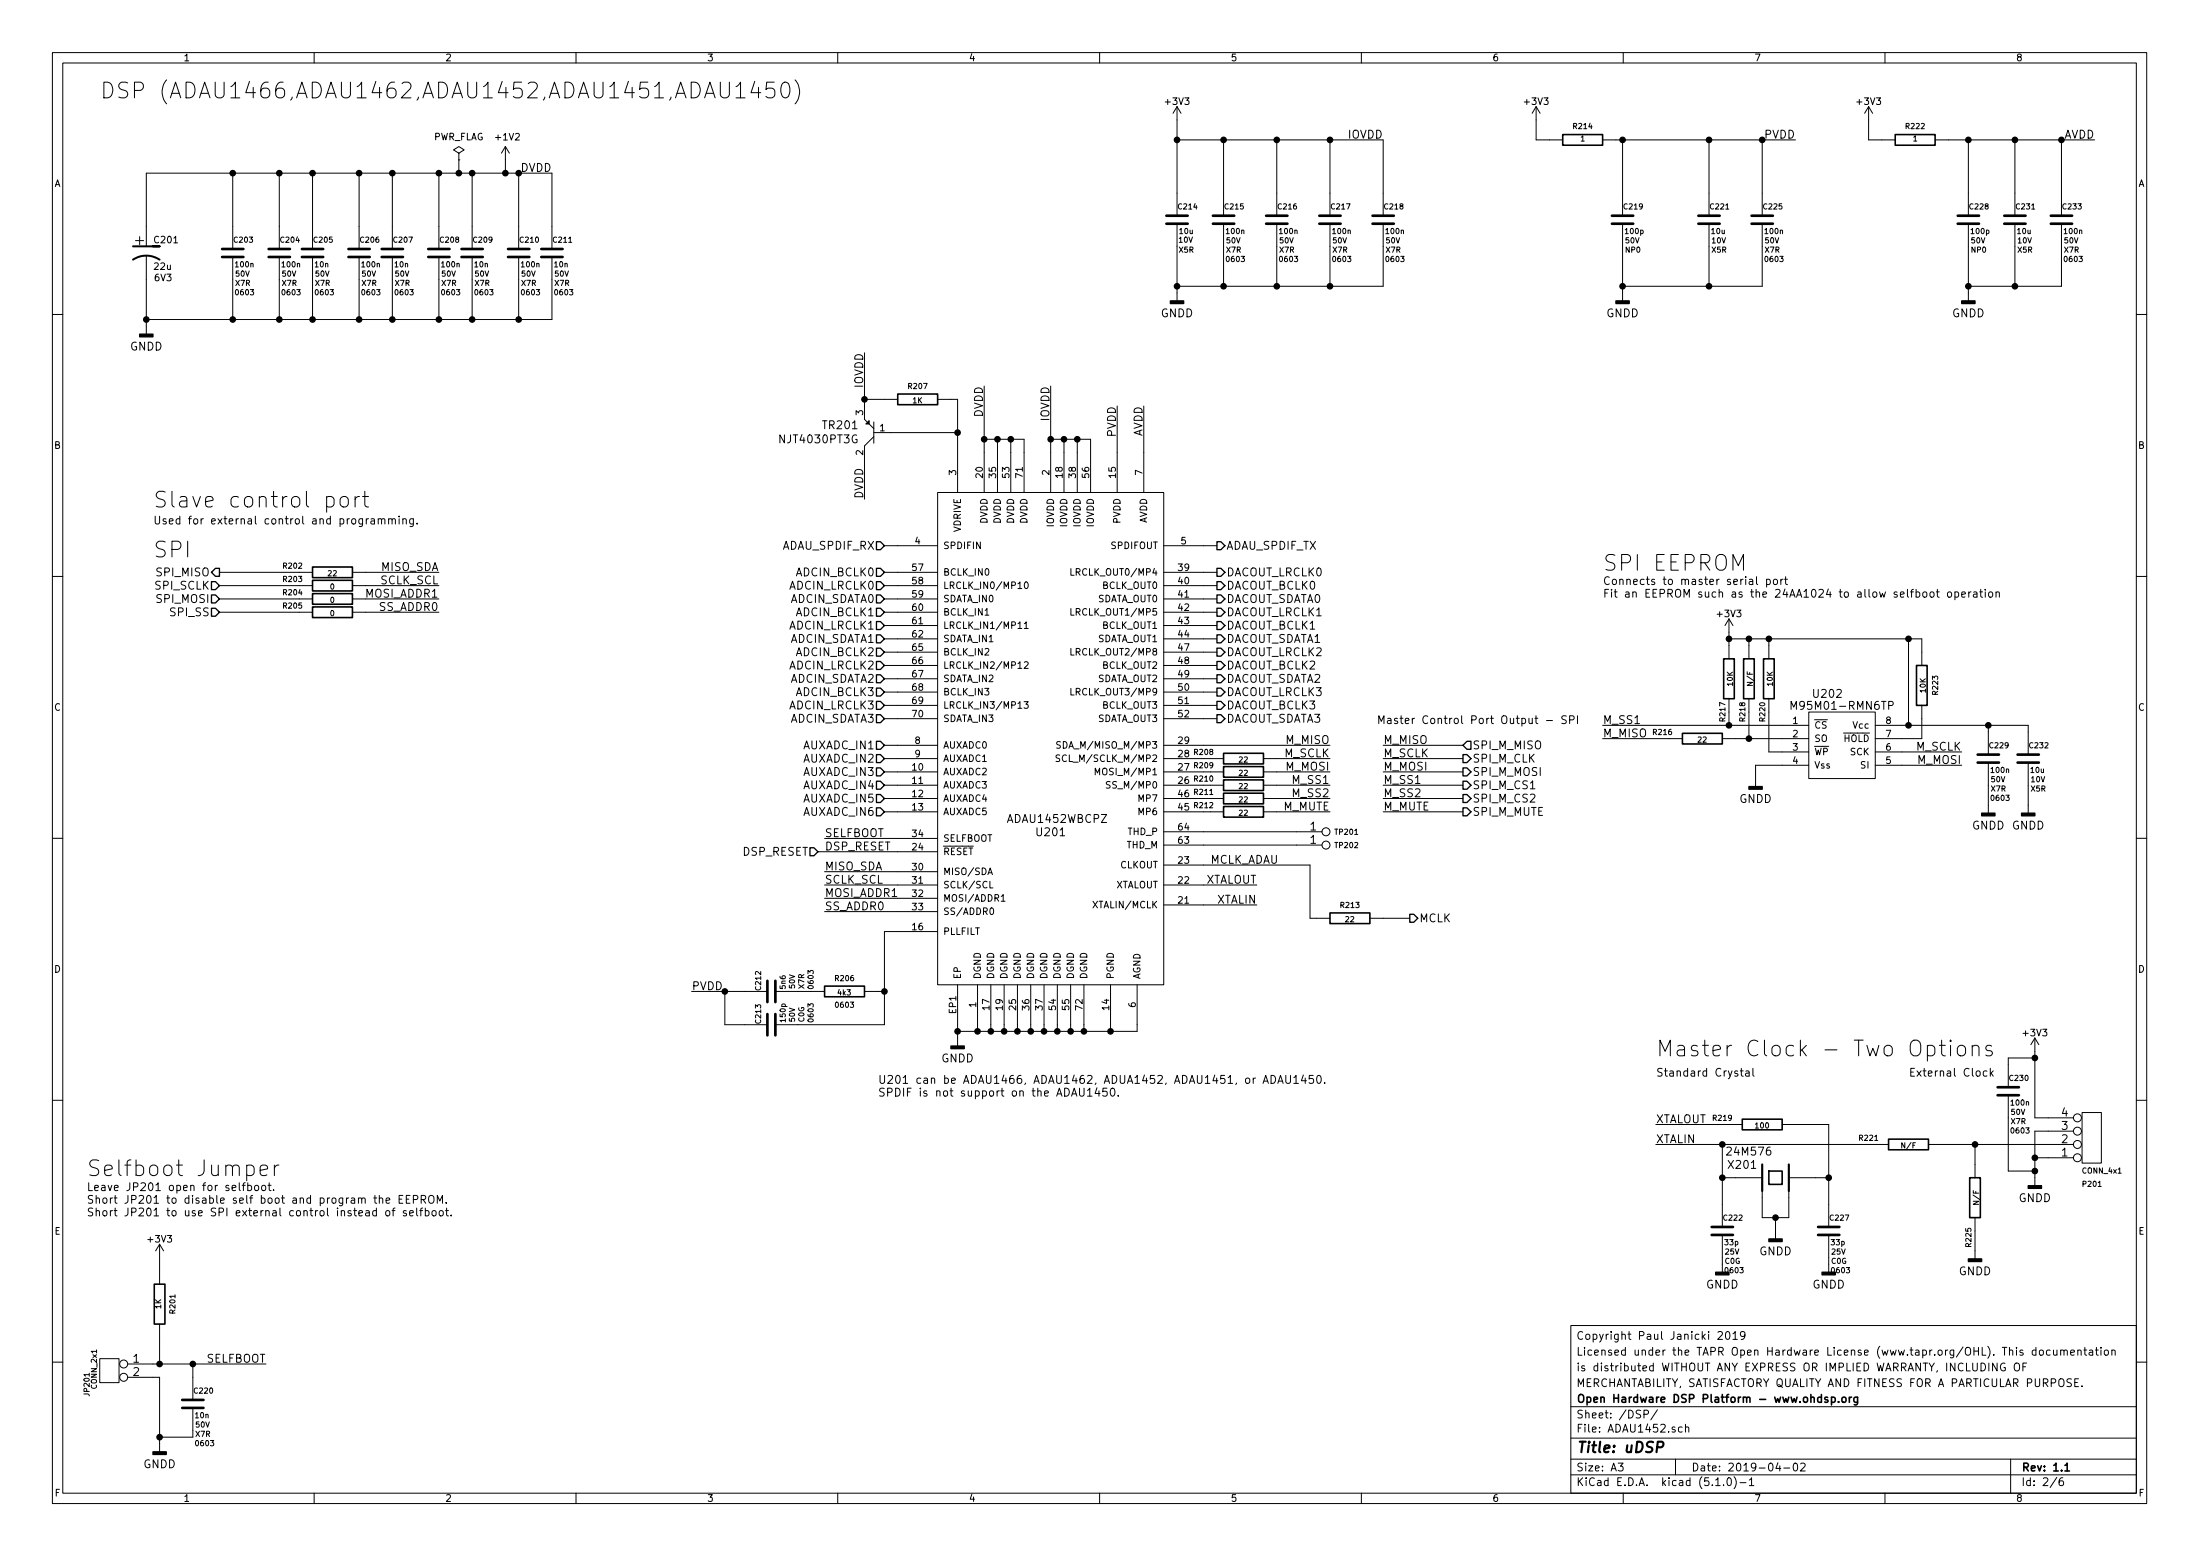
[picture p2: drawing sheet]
<svg xmlns="http://www.w3.org/2000/svg" width="420mm" height="297mm" viewBox="0 0 420 297" stroke-linecap="round" stroke-linejoin="round" font-family="sans-serif">
<g fill="none" stroke="#000" stroke-width=".19">
<path d="M10 10h400v277h-400zM12 12h396v273.1h-396zM60 10v2M110 10v2M140.6 18.7h1.7M144.1 15.5l-.7 2.2h1.9M144.9 16.7v2M147.9 15.7h-1.5l-.1 1.4 .4-.3 1 .2 .3 .4-.1 1-.5 .3h-.7l-.4-.3M149.4 16a.71 .71 0 0 1 .8-.3 .71 .71 0 0 1 .5 .5 1.81 1.81 0 0 1-.6 2.5 .77 .77 0 0 1-.8-.6 2.42 2.42 0 0 1 .1-2.1zM151.8 15.3a3.4 3.4 0 0 1 0 4.5M160 10v2M210 10v2"/>
<path d="M260 10v2M310 10v2M360 10v2M44.4 33.1v14.4M53.3 33.1v14.4M59.7 33.1v14.4M68.6 33.1v14.4M74.9 33.1v14.4M83.8 33.1v14.4M87.6 29.2l1-.6-1-.6-1 .6 1 .6v1.3M87.6 30.5h.1M87.6 30.5v2.6"/>
<path d="M90.2 33.1v14.4M96.5 28l-.7 1.2M96.5 28v5.1M96.5 28l.8 1.2M99.1 33.1v14.4M224.8 20.4v20.8M224.8 26.7h39.4v14.5M224.8 20.4l-.8 1.2M224.8 20.4l.8 1.2M233.7 26.7v14.5M243.8 26.7v14.5M254 26.7v14.5"/>
<path d="M293.4 20.4v6.3h5M293.4 20.4l-.8 1.2M293.4 20.4l.7 1.2M306.1 26.7h36.8M309.9 26.7v14.5M326.4 26.7v14.5M336.5 26.7v14.5M356.9 20.4v6.3h5M356.9 20.4l-.8 1.2M356.9 20.4l.7 1.2M369.6 26.7h30.4M375.9 26.7v14.5"/>
<path d="M384.8 26.7v14.5M393.7 26.7v14.5M27.9 47v-13.9h77.5v14.4M27.9 48.8v15M44.4 49.1v11.9M53.3 49.1v11.9M59.7 49.1v11.9M68.6 49.1v11.9M74.9 49.1v11.9M83.8 49.1v11.9M90.2 49.1v11.9M99.1 49.1v11.9"/>
<path d="M105.4 49.1v11.9h-77.5M224.8 42.7v14.7M233.7 42.7v11.9M243.8 42.7v11.9M254 42.7v11.9M264.2 42.7v11.9h-39.4M309.9 42.7v14.7M326.4 42.7v11.9M336.5 42.7v11.9h-26.6M375.9 42.7v14.7M384.8 42.7v11.9M393.7 42.7v11.9h-17.8"/>
<path d="M10 60h2M165.1 67.3v12.7l1.8 1.8M165.1 76.2h6.3M179.1 76.2h3.8v17.8M188 73.7v20.3M200.7 73.7v20.3M213.4 77.5v16.5M218.4 77.5v16.5M408 60h2M62.4 94.9l.3-.1h.5l.5 .3 .1 .3-.1 1.1-.5 .3h-.5l-.3-.2M65.1 95.1a.81 .81 0 0 1 .8-.3 .81 .81 0 0 1 .6 .6v.8a.81 .81 0 0 1-.8 .6 .81 .81 0 0 1-.8-.6v-.8zM67.8 94.8v2"/>
<path d="M68.7 94.8a.77 .77 0 0 0-.9 .6M69.2 94.8h1.2M69.7 93.8v2.6l.1 .2 .6 .2M70.4 99l-.3 .1-.1 .2M70.9 99.1h.6v.9M71.5 99.4l-.5 .1-.2 .2 .2 .3h.5M72.2 99.2l.2-.2 .4 .1 .1 .9M72.2 99v1M72.9 99.2a.36 .36 0 0 1 .6-.1v.9M74.2 99.2l.1-.1a.36 .36 0 0 1 .6 .1v.8M74.2 99v1M74.9 99.2l.2-.2 .3 .1 .1 .9"/>
<path d="M76.2 98.5v.2M76.2 99v1M76.9 99.2l.1-.1a.36 .36 0 0 1 .6 .1v.8M76.9 99v1M78.9 99v1.2l-.2 .3h-.4M78.9 99.1l-.4-.1-.3 .3 .2 .7h.5M79.7 99.9v.1M166.9 82.6h16M166.9 83.3l-1.8 1.8v10.2M166.9 80.6v4M179.1 94h43.1v94h-43.1zM188 83.9h7.6v10.1"/>
<path d="M190.5 83.9v10.1M193 83.9v10.1M200.7 83.9h7.6v10.1M203.2 83.9v10.1M205.7 83.9v10.1M10 110h2M41.9 109.3h17.8M41.9 111.8h17.8M41.9 116.9h17.8M41.9 114.3h17.8M67.3 109.3h16.5M67.3 111.8h16.5"/>
<path d="M67.3 116.9h16.5M67.3 114.3h16.5M168.9 109.3h10.2M168.9 111.8h10.2M168.9 116.9h10.2M168.9 114.3h10.2M168.9 119.4h10.2M168.9 104.2h10.2M188.1 117.4h.7M194.4 120h.7M195.6 119.1l.4-.4v1.3M195.6 120h.8"/>
<path d="M195.8 111.2l.1-.1a.67 .67 0 0 1 .5 .6 .67 .67 0 0 1-.5 .7 .83 .83 0 0 1-.1-1.2zM204.5 108.5v1.3h.6M204.5 116.2v1.2h.6M222.2 109.3h10.2M222.2 111.8h10.2M222.2 116.9h10.2M222.2 114.3h10.2M222.2 119.4h10.2M222.2 104.2h10.2M330.2 118.1v7.7M330.2 118.1l-.8 1.3M330.2 118.1l.8 1.3"/>
<path d="M334.1 110.7h.6v.9M334.7 110.9l-.5 .1-.2 .2 .2 .4 .5-.1M335.5 110.1v1.3l.2 .2M337.4 110.7l.4-.1 .3 .3-.1 .6h-.6M337.4 110.6v1.5M338.7 110.7l.3-.1 .4 .1 .1 .6-.2 .2-.3 .1-.3-.2zM340.1 110.6v1M340.5 110.6l-.3 .1-.1 .2M340.8 110.6h.6M341 110.1v1.3l.4 .2M367.3 113.1l.2-.1 .4 .1 .1 .6-.1 .2-.4 .1-.2-.1zM368.7 113.1l.4-.1 .3 .3v.4l-.3 .3-.4-.1-.1-.2z"/>
<path d="M369.8 113h.6M370 112.5v1.3l.4 .2M372 113.1l.2-.1 .4 .1 .1 .6-.3 .3-.4-.1zM373.4 113.1l.4-.1 .3 .3-.2 .6h-.5M373.4 113v1.5M374.6 113.5l.8-.2-.1-.2-.4-.1-.3 .2 .1 .7h.6M376 113v1M376.4 113l-.3 .1-.1 .2M376.9 113.1h.6l.1 .9M377.6 113.3l-.5 .1-.2 .3 .2 .3 .5-.1M378.1 113h.5M378.3 112.5v1.3l.3 .2"/>
<path d="M379.1 112.5v.1M379.1 113v1M379.9 113.1l.2-.1 .4 .1 .1 .6-.2 .2-.3 .1-.2-.1zM381.2 113.1l.2-.1 .4 .1v.9M381.2 113v1M408 110h2M168.9 122h10.2M168.9 132.1h10.2M168.9 134.7h10.2M168.9 137.2h10.2M168.9 124.5h10.2M168.9 127h10.2"/>
<path d="M168.9 129.6h10.2M195.6 133.9h.8l-.5 .5 .4 .2 .1 .4-.3 .2-.5-.1M195.6 126.5l.5-.2 .3 .4-.8 .9h.8M204.5 123.8v1.3h.6M204.5 131.4v1.3h.6M222.2 122h10.2M222.2 132.1h10.2M222.2 134.7h10.2M222.2 137.2h10.2M222.2 124.5h10.2M222.2 127h10.2M222.2 129.6h10.2"/>
<path d="M293.1 137.1h.6M293.3 136.6v1.3l.4 .2M295.4 137.6h1.1M299.1 136.7l-.5-.1-.3 .2v.4l.7 .3 .1 .3-.2 .3h-.6M299.8 137.4l.7-.1 .1-.2v-.3l-.8-.2v1.5M301.3 136.6v1.5M306.1 138.5h39.3M330.2 122h36.8v5M330.2 133.4v5.1M334 122v3.8M334 133.4v7.6M337.8 133.4v10.1h7.6"/>
<path d="M337.8 122v3.8M342.1 135.4v-1.5l.5 1.1 .5-1.1v1.5M345.4 135.9h12.7v12.7h-12.7zM358.1 138.5h29.2v5.6M360.7 134.7l.7-.1 .2-.2-.1-.4-.8-.1v1.5M364.5 122v16.5M367 134.7v6.3h-8.9M379.7 138.5v5.6M168.9 142.3h10.2M168.9 144.8h10.2M168.9 147.4h10.2M168.9 149.9h10.2"/>
<path d="M168.9 155h10.2M168.9 152.4h10.2M202.4 144.2l-.5-.1-.2 .1v.4l.6 .2 .1 .3-.2 .3-.5-.1M202.5 141.6h-.5l-.1 .1v.4l.6 .3v.2l-.2 .2h-.5M209.2 147.9v-1.3l.4 1 .4-1v1.3M212 149.3l-.5-.1-.2 .2 .1 .3 .6 .3v.3l-.2 .2-.5-.1M222.2 158.8h30.3M222.2 142.3h31.8M222.2 144.8h11.5M222.2 147.4h11.5M222.2 149.9h11.5M222.2 155h11.5"/>
<path d="M222.2 152.4h11.5M241.3 144.8h12.7M241.3 147.4h12.7M241.3 149.9h12.7M241.3 155h12.7M241.3 152.4h12.7M264.2 142.3h15.2M264.2 144.8h15.2M264.2 147.4h15.2M264.2 149.9h15.2M264.2 155h15.2M264.2 152.4h15.2"/>
<path d="M306.1 141h15.2M328.9 141h16.5M345.4 146.1h-10.1v4.1M358.1 143.5h16.5M358.1 146.1h16.5M379.7 145.6v9.6M387.3 145.6v9.6M10 160h2M156.2 162.6h22.9M157.5 160.1h21.6M157.5 174h21.6M157.5 171.5h21.6"/>
<path d="M157.5 168.9h21.6M157.5 166.4h21.6M179.1 177.8h-10.2v17.8h-20.8M188.7 167l.4-1.3 .4 1.3M188.8 166.6h.6M189.1 168.2v1.3h.5M189.2 173.4l.1-.1a.67 .67 0 0 1 .5 .7 .67 .67 0 0 1-.5 .6l-.2-.5zM191.2 171.1l.4-.3v1.2M191.2 172h.7M222.2 161.3h30.3M222.2 168.9h17.8M222.2 165.1h28v10.2h3.8"/>
<path d="M222.2 172.8h17.8M261.6 175.3h7.6M408 160h2M132.1 189.3h14.5M138.4 189.3v6.3h8.2M148.1 189.3h9.4M165.1 189.3h3.8M182.9 188v11.7M186.7 188v8.9M189.2 188v8.9M191.8 188v8.9M194.3 188v8.9"/>
<path d="M196.8 188v8.9M199.4 188v8.9M201.9 188v8.9M204.5 188v8.9M207 188v8.9M212.1 188v8.9M217.2 188v8.9h-34.3M368.1 199.7l.3-.1h.6l.4 .2 .1 .3-.1 1.2-.4 .3h-.6l-.3-.2M370.4 199.6h1.1M370.8 198.6v2.5l.2 .3 .5 .2M372.5 198.6l-.1 .1 .1 .1 .2-.1-.2-.1v.2M372.5 199.6v2"/>
<path d="M374 199.8a.81 .81 0 0 1 .8-.3 .81 .81 0 0 1 .6 .6v.9a.81 .81 0 0 1-.8 .6 .81 .81 0 0 1-.8-.6v-.9zM376.7 199.8a.76 .76 0 0 1 1.3 .2v1.6M376.7 199.6v2M380.4 199.7l-.7-.1-.3 .1-.2 .3 .2 .4 1 .3 .1 .3-.1 .4-.3 .2h-.6l-.3-.2M388.6 198.2v15.2h7.4M388.6 198.2l-.7 1.2M388.6 198.2l.8 1.2M10 210h2M206.2 207.7v1.3l.3 .3h.3l.2-.3v-1.3M207.7 208.2l.4-.5v1.6M207.7 209.3h.9M209.5 207.7l-.4 1h1"/>
<path d="M209.9 208.2v1.1M211.4 207.7h-.7l-.1 .7 .2-.1 .5 .1 .2 .2-.1 .5-.2 .2-.6-.2M212.2 207.9l.2-.2a.81 .81 0 0 1 .5 .8 .81 .81 0 0 1-.5 .8l-.2-.2-.2-.4zM213.6 209.1v.2M241.2 206.8l.5-1.5 .5 1.5M241.4 206.4h.7M242.7 205.3a.77 .77 0 0 1 .9 .8 .77 .77 0 0 1-.9 .7zM244 206.8l.6-1.5 .5 1.5M244.2 206.4h.7M245.6 205.3v1.2l.3 .3 .4-.1 .2-.2v-1.2M247.1 205.7l.4-.4v1.5M247.1 206.8h.9"/>
<path d="M248.9 205.2l-.4 1.1h1M249.3 205.8v1M250.8 205.3h-.7l-.1 .7 .2-.1h.5l.2 .3-.1 .5-.2 .1-.6-.1M251.6 205.4l.2-.1a.82 .82 0 0 1 .6 .6 .82 .82 0 0 1-.3 .8l-.1 .1a.86 .86 0 0 1-.4-1.4zM253 206.7v.1M316.2 218.5h44.5M316.2 214.7h16.5M328.9 218.5v15.7M332.4 204.4h.5M332.6 203.9v1.3l.3 .2M333.4 204.5h.6l.1 .9M334.1 204.8l-.5 .1-.3 .2 .3 .3h.5"/>
<path d="M334.8 203.9v1.3l.2 .2M340.4 214.7h8.8v19.5M368.3 218.5h27.7M377.2 218.5v6.3M379.5 204.5l-.5-.1-.2 .3 .1 .7h.6M380.1 203.9v1.5M380.3 204.9l.4 .5M380.7 204.4l-.6 .6M383.5 209.1v14.5h5.1M388.6 202h-5.1v5.6M396 215.9h-7.4v10.5M397.6 212.4h3.7v9.6h-3.7z"/>
<path d="M408 210h2M30.5 237.5v7.6M30.5 237.5l-.8 1.3M30.5 237.5l.7 1.3M46.8 225.8l-.3 .2v1.3M47.1 222.6l.3-.2h.6l.4 .3 .1 .3-.1 1.1-.4 .3h-.6l-.3-.1M47.3 226.4l.5-.1 .3 .3-.2 .6h-.6M47.3 225.8v1.5M48.7 226.4l.4-.1 .3 .3v.4l-.3 .3h-.2l-.3-.3zM49.7 223.4l1.4-.3-.1-.5-.3-.2h-.6l-.4 .4v1.2l.1 .3 .3 .1h.6l.3-.1M50 226.4l.3-.1 .3 .1 .1 .2-.1 .6-.3 .1-.3-.2zM51.2 226.3h.6"/>
<path d="M51.4 225.8v1.3l.1 .1 .3 .1M52.2 227.1v.2M52.4 222.4v2M53.3 222.4a.77 .77 0 0 0-.9 .6M71.9 231.2l-.4-.1-.3 .3 .1 .6h.6M71.9 230.6v1.5M72.4 228.8h.1a.36 .36 0 0 1 .6 .1v.8M73.7 229.2l.7-.2v-.2l-.5-.1-.2 .2 .1 .7h.6M73.7 231.3l.2-.2 .5 .2v.5l-.1 .2-.4 .1-.2-.1zM74.9 231.1h.5M75.4 230.6l-.3 .2v1.3M76.2 228.9h.5"/>
<path d="M76.9 228.2h-.7v1.5h.7M77.6 231.2a.36 .36 0 0 0-.6 .1l.1 .2 .5 .3-.2 .3-.4-.1M77.6 228.9h.5M78.2 231.6l.7-.1v-.3l-.5-.1-.2 .2 .1 .7h.6M78.3 228.2h-.7v1.5h.7M78.9 229l.8-.1 .1-.2-.1-.4-.8-.1v1.5M79.6 230.6v1.3l.2 .2M80.2 231.1h.5M80.4 229l.8-.1 .1-.2-.1-.4-.8-.1v1.5M80.7 230.6l-.3 .2v1.3M80.8 229l.5 .7M81.2 231.2l.5-.1 .2 .3-.1 .6h-.6"/>
<path d="M81.2 230.6v1.5M81.9 228.4a.52 .52 0 0 1 .6-.2 .52 .52 0 0 1 .4 .5v.5a.51 .51 0 0 1-.5 .5 .51 .51 0 0 1-.5-.5zM82.6 231.3l.2-.2 .4 .2 .1 .5-.1 .2-.4 .1-.2-.1zM83.5 229.7v-1.5l.5 1.1 .5-1.1v1.5M84 231.2l.4-.1 .3 .3v.4l-.3 .3-.4-.1-.1-.2zM85.1 231.1h.5M85.2 229.6v.1M85.3 230.6v1.3l.3 .2M86.2 232v.1M328.9 235.7v7.2M328.9 224.8h7.6M336.5 223.6v8.8h5.1v-8.8"/>
<path d="M339.1 232.4v4.1M341.6 224.8h7.6M349.2 235.7v7.2M377.2 232.4v7.9M388.6 221h7.4M19 259.4h3.7v4.5h-3.7zM30.5 252.8v7.6M300 253h108v32.1h-108zM328.1 254.3l.6-.1 .3 .4-1 1.1h1M329.7 254.3l.2-.1a.86 .86 0 0 1 .1 1.5l-.4-.3-.1-.6zM331 254.6l.4-.4v1.5M331 255.7h.8"/>
<path d="M333.2 254.8l-.3 .3h-.2l-.3-.3 .1-.5 .4-.1 .3 .1a1.13 1.13 0 0 1-.3 1.3l-.4 .1M388.8 257.8l-.4-.1-.3 .3 .1 .6 .2 .1 .4-.1M388.8 257.2v1.5M389.5 257.8l.3-.1 .4 .1v.8l-.2 .1-.5-.1zM391.5 257.8l-.4-.1-.3 .3 .2 .6h.5M392.2 257.7v.8a.39 .39 0 0 0 .6 .1M392.8 257.7v1M393.5 257.8h.1a.37 .37 0 0 1 .6 .1v.8M393.5 257.7v1M394.2 257.9l.2-.2 .3 .1 .1 .9M395.5 258.2l.7-.1-.1-.3-.4-.1-.2 .2v.7h.6M396.8 257.8l.2-.1 .4 .1 .1 .9"/>
<path d="M396.8 257.7v1M398 257.7h.5M398.2 257.2v1.3l.3 .2M399 257.8h.6l.1 .9M399.7 258.1l-.5 .1-.2 .2 .2 .3 .5-.1M400.2 257.7h.5M400.4 257.2v1.3l.3 .2M401.2 257.2v.2M401.2 257.7v1M402 257.8l.2-.1 .4 .1 .1 .6-.2 .2-.3 .1-.2-.1zM403.3 257.8h.1a.37 .37 0 0 1 .6 .1v.8M403.3 257.7v1"/>
<path d="M10 260h2M24.4 262.9h6.1v14.3M24.4 260.4h26.4M36.8 260.4v6.8M36.8 268.8v5.6h-6.3M300 278.5h108M300 274.5h108M300 268.5h108M309 279.3h1l-.5 .6 .4 .1v.7l-.2 .1-.7-.1M314 270l.7-.1 .1-.2v-.3l-.2-.2h-.6v1.5M316.5 269.1l-1.2 2M320 278.5v3"/>
<path d="M321.3 272.5l-.5-.1-.3 .3 .1 .6 .2 .1 .5-.1M321.9 272.5l.2-.1 .4 .1v.9M321.9 271.9v1.5M339.5 279.2l-.3 1.1h.9M339.9 279.8v1M342.6 279.5l.4-.2a.94 .94 0 0 1 0 1.5 .82 .82 0 0 1-.4-1.3zM343.9 279.5l.5-.2 .3 .2 .1 .2-1 1.1h1M381.4 260.2v1.5l-.9-1.5v1.5M382.9 260.3a.69 .69 0 0 0-.9 .7 .69 .69 0 0 0 1 .6v-.5h-.3M384 278.5v6.6M384.8 260.4l.2-.2a.53 .53 0 0 1 .7 .5v.5a.51 .51 0 0 1-.8 .4 1.05 1.05 0 0 1-.1-1.2zM386.3 260.9h.5"/>
<path d="M387 260.2h-.7v1.5M395.6 263.3l-.6-.1-.3 .3 .1 .3 .7 .3v.5l-.2 .1-.6-.1M396.2 263.9h.5M397 263.2h-.8v1.5h.8M397.6 264.6v.1M408 260h2M60 285.1v1.9M110 285.1v1.9M160 285.1v1.9M210 285.1v1.9M260 285.1v1.9M300 281.5h108"/>
<path d="M310 285.1v1.9M327.7 283.6h.8M329.2 283.5v.1M329.9 282.3l.4-.2a.94 .94 0 0 1 0 1.5 .82 .82 0 0 1-.4-1.3zM331.2 281.9a1.71 1.71 0 0 1 0 2.3M332.3 283h1.2M334.1 282.5l.4-.4v1.5M334.1 283.6h.8M340.7 280.2h1.1M360 285.1v1.9M392.8 282l-1.3 2M394 282.1l-.5 .1a.96 .96 0 0 0 0 1.4l.5-.1 .1-.5-.3-.3h-.4l-.2 .3"/>
<circle cx="253.2" cy="158.8" r=".76"/>
<circle cx="253.2" cy="161.3" r=".76"/>
<circle cx="396.7" cy="213.4" r=".76"/>
<circle cx="396.7" cy="218.5" r=".76"/>
<circle cx="396.7" cy="215.9" r=".76"/>
<circle cx="396.7" cy="221" r=".76"/>
<circle cx="23.6" cy="262.9" r=".76"/>
<circle cx="23.6" cy="260.4" r=".76"/>
</g>
<g fill="none" stroke="#000" stroke-width=".3">
<path d="M298.4 25.7h7.7v2h-7.7zM361.9 25.7h7.7v2h-7.7zM171.4 75.2h7.7v2.1h-7.7zM59.7 115.9h7.6v2h-7.6zM59.7 113.3h7.6v2.1h-7.6zM59.7 110.8h7.6v2h-7.6zM59.7 108.2h7.6v2.1h-7.6zM321.3 140h7.6v2h-7.6zM329.2 125.8h2v7.6h-2zM333 125.8h2v7.6h-2zM336.8 125.8h2v7.6h-2zM366 127h2v7.7h-2z"/>
<path d="M233.7 143.8h7.6v2h-7.6zM233.7 146.3h7.6v2.1h-7.6zM233.7 148.9h7.6v2h-7.6zM233.7 151.4h7.6v2.1h-7.6zM233.7 154h7.6v2h-7.6zM254 174.3h7.6v2h-7.6zM157.5 188.3h7.6v2h-7.6zM332.7 213.7h7.7v2h-7.7zM360.7 217.5h7.6v2h-7.6zM337.8 223.6h2.6v2.5h-2.6zM376.2 224.8h2v7.6h-2zM29.5 245.1h2v7.7h-2z"/>
<path d="M349 266.8l-.3-.1-.2 .2 .1 .2 .4 .2v.3h-.5M349.8 266.8l.4-.1 .3 .3-.1 .6-.2 .1-.4-.1M349.8 266.7v1.5M351.1 267.6v.1M351.8 266.8l.2-.1 .5 .1 .1 .6-.2 .2-.4 .1-.2-.1zM353.2 266.7v1M353.6 266.7l-.4 .3M354.8 266.7v1.2l-.3 .3-.4-.1M354.8 266.8l-.5-.1-.2 .3v.6l.2 .1 .5-.1M394.4 279.7l.4-.4v1.5M394.4 280.8h.8"/>
</g>
<path d="M336.5 222.3v5.1M341.6 222.3v5.1M316.5 276.3h.7a.58 .58 0 0 0 .5-.5 .58 .58 0 0 0-.3-.6h-.8l-.2 2" fill="none" stroke="#000" stroke-width=".41"/>
<g fill="none" stroke="#000" stroke-width=".25">
<path d="M40.4 109.3l.7-.8h.8v1.5h-.8zM40.4 111h.7l.8 .8-.8 .8h-.7zM40.4 113.6h.7l.8 .7-.8 .8h-.7zM40.4 116.1h.7l.8 .8-.8 .7h-.7zM167.4 111h.7l.8 .8-.8 .8h-.7zM167.4 108.5h.7l.8 .8-.8 .7h-.7zM167.4 113.6h.7l.8 .7-.8 .8h-.7zM167.4 118.7h.7l.8 .7-.8 .8h-.7zM167.4 116.1h.7l.8 .8-.8 .7h-.7zM167.4 103.4h.7l.8 .8-.8 .7h-.7zM232.4 108.5h.8l.7 .8-.7 .7h-.8zM232.4 111h.8l.7 .8-.7 .8h-.8z"/>
<path d="M232.4 113.6h.8l.7 .7-.7 .8h-.8zM232.4 103.4h.8l.7 .8-.7 .7h-.8zM232.4 116.1h.8l.7 .8-.7 .7h-.8zM232.4 118.7h.8l.7 .7-.7 .8h-.8zM167.4 121.2h.7l.8 .8-.8 .7h-.7zM167.4 126.3h.7l.8 .7-.8 .8h-.7zM167.4 123.7h.7l.8 .8-.8 .8h-.7zM167.4 128.8h.7l.8 .8-.8 .7h-.7zM167.4 133.9h.7l.8 .8-.8 .7h-.7zM167.4 131.4h.7l.8 .7-.8 .8h-.7zM167.4 136.4h.7l.8 .8-.8 .8h-.7zM232.4 121.2h.8l.7 .8-.7 .7h-.8z"/>
<path d="M232.4 123.7h.8l.7 .8-.7 .8h-.8zM232.4 126.3h.8l.7 .7-.7 .8h-.8zM232.4 128.8h.8l.7 .8-.7 .7h-.8zM232.4 131.4h.8l.7 .7-.7 .8h-.8zM232.4 133.9h.8l.7 .8-.7 .7h-.8zM232.4 136.4h.8l.7 .8-.7 .8h-.8zM167.4 141.5h.7l.8 .8-.8 .7h-.7zM167.4 144.1h.7l.8 .7-.8 .8h-.7zM167.4 146.6h.7l.8 .8-.8 .7h-.7zM167.4 149.1h.7l.8 .8-.8 .8h-.7zM167.4 151.7h.7l.8 .7-.8 .8h-.7zM167.4 154.2h.7l.8 .8-.8 .7h-.7z"/>
<path d="M279.4 144.1h.8l.7 .7-.7 .8h-.8zM279.4 146.6h.8l.7 .8-.7 .7h-.8zM279.4 151.7h.8l.7 .7-.7 .8h-.8zM279.4 154.2h.8l.7 .8-.7 .7h-.8zM279.4 149.1h.8l.7 .8-.7 .8h-.8zM280.2 141.5h.7v1.5h-.7l-.8-.7zM154.7 161.8h.7l.8 .8-.8 .8h-.7zM269.2 174.5h.8l.8 .8-.8 .8h-.8z"/>
</g>
<g fill="#000" stroke="#000" stroke-width=".25">
<path d="M223.5 57.4h2.6v.5h-2.6zM308.6 57.4h2.5v.5h-2.5zM374.6 57.4h2.6v.5h-2.6zM26.7 63.8h2.5v.5h-2.5zM334 150.2h2.5v.5h-2.5zM378.5 155.2h2.5v.5h-2.5zM386.1 155.2h2.5v.5h-2.5zM181.6 199.7h2.5v.5h-2.5zM337.8 236.5h2.6v.5h-2.6zM387.3 226.4h2.6v.5h-2.6zM327.7 242.9h2.5v.5h-2.5zM348 242.9h2.5v.5h-2.5z"/>
<path d="M375.9 240.3h2.6v.5h-2.6zM29.2 277.2h2.5v.5h-2.5z"/>
<circle cx="44.4" cy="33.1" r=".51"/>
<circle cx="53.3" cy="33.1" r=".51"/>
<circle cx="59.7" cy="33.1" r=".51"/>
<circle cx="68.6" cy="33.1" r=".51"/>
<circle cx="74.9" cy="33.1" r=".51"/>
<circle cx="83.8" cy="33.1" r=".51"/>
<circle cx="87.6" cy="33.1" r=".51"/>
<circle cx="90.2" cy="33.1" r=".51"/>
<circle cx="96.5" cy="33.1" r=".51"/>
<circle cx="99.1" cy="33.1" r=".51"/>
<circle cx="224.8" cy="26.7" r=".51"/>
<circle cx="233.7" cy="26.7" r=".51"/>
<circle cx="243.8" cy="26.7" r=".51"/>
<circle cx="254" cy="26.7" r=".51"/>
<circle cx="309.9" cy="26.7" r=".51"/>
<circle cx="326.4" cy="26.7" r=".51"/>
<circle cx="336.5" cy="26.7" r=".51"/>
<circle cx="375.9" cy="26.7" r=".51"/>
<circle cx="384.8" cy="26.7" r=".51"/>
<circle cx="393.7" cy="26.7" r=".51"/>
<circle cx="224.8" cy="54.6" r=".51"/>
<circle cx="233.7" cy="54.6" r=".51"/>
<circle cx="243.8" cy="54.6" r=".51"/>
<circle cx="254" cy="54.6" r=".51"/>
<circle cx="309.9" cy="54.6" r=".51"/>
<circle cx="326.4" cy="54.6" r=".51"/>
<circle cx="375.9" cy="54.6" r=".51"/>
<circle cx="384.8" cy="54.6" r=".51"/>
<circle cx="27.9" cy="61" r=".51"/>
<circle cx="44.5" cy="61" r=".51"/>
<circle cx="53.3" cy="61" r=".51"/>
<circle cx="59.7" cy="61" r=".51"/>
<circle cx="68.6" cy="61" r=".51"/>
<circle cx="74.9" cy="61" r=".51"/>
<circle cx="83.8" cy="61" r=".51"/>
<circle cx="90.2" cy="61" r=".51"/>
<circle cx="99.1" cy="61" r=".51"/>
<circle cx="165.1" cy="76.2" r=".51"/>
<circle cx="182.9" cy="82.6" r=".51"/>
<circle cx="188" cy="83.9" r=".51"/>
<circle cx="190.5" cy="83.9" r=".51"/>
<circle cx="193" cy="83.9" r=".51"/>
<circle cx="200.7" cy="83.9" r=".51"/>
<circle cx="203.2" cy="83.9" r=".51"/>
<circle cx="205.7" cy="83.9" r=".51"/>
<circle cx="330.2" cy="122" r=".51"/>
<circle cx="330.2" cy="138.5" r=".51"/>
<circle cx="334" cy="122" r=".51"/>
<circle cx="337.8" cy="122" r=".51"/>
<circle cx="364.5" cy="122" r=".51"/>
<circle cx="364.5" cy="138.5" r=".51"/>
<circle cx="379.7" cy="138.5" r=".51"/>
<circle cx="334" cy="141" r=".51"/>
<circle cx="138.4" cy="189.3" r=".51"/>
<circle cx="168.9" cy="189.3" r=".51"/>
<circle cx="182.9" cy="196.9" r=".51"/>
<circle cx="186.7" cy="196.9" r=".51"/>
<circle cx="189.2" cy="196.9" r=".51"/>
<circle cx="191.8" cy="196.9" r=".51"/>
<circle cx="194.3" cy="196.9" r=".51"/>
<circle cx="196.9" cy="196.9" r=".51"/>
<circle cx="199.4" cy="196.9" r=".51"/>
<circle cx="201.9" cy="196.9" r=".51"/>
<circle cx="204.5" cy="196.9" r=".51"/>
<circle cx="207" cy="196.9" r=".51"/>
<circle cx="212.1" cy="196.9" r=".51"/>
<circle cx="328.9" cy="218.5" r=".51"/>
<circle cx="377.2" cy="218.5" r=".51"/>
<circle cx="388.6" cy="202" r=".51"/>
<circle cx="328.9" cy="224.8" r=".51"/>
<circle cx="339.1" cy="232.4" r=".51"/>
<circle cx="349.2" cy="224.8" r=".51"/>
<circle cx="388.6" cy="223.6" r=".51"/>
<circle cx="388.6" cy="221" r=".51"/>
<circle cx="30.5" cy="274.4" r=".51"/>
<circle cx="30.5" cy="260.4" r=".51"/>
<circle cx="36.8" cy="260.4" r=".51"/>
</g>
<path d="M25.4 49.6a4.6 4.6 0 0 1 5.1 0M25.4 47h5.1h-1.3" fill="none" stroke="#000" stroke-width=".38"/>
<g fill="none" stroke="#000" stroke-width=".51">
<path d="M42.4 49.1h4.1M42.4 47.5h4.1M51.3 49.1h4.1M51.3 47.5h4.1M57.7 49.1h4M57.7 47.5h4M66.5 49.1h4.1M66.5 47.5h4.1M72.9 49.1h4.1M72.9 47.5h4.1M81.8 49.1h4.1M81.8 47.5h4.1"/>
<path d="M88.1 49.1h4.1M88.1 47.5h4.1M97 49.1h4.1M97 47.5h4.1M103.4 49.1h4M103.4 47.5h4M222.8 42.7h4M222.8 41.2h4M231.6 42.7h4.1M231.6 41.2h4.1M241.8 42.7h4.1M241.8 41.2h4.1"/>
<path d="M252 42.7h4M252 41.2h4M262.1 42.7h4.1M262.1 41.2h4.1M307.8 42.7h4.1M307.8 41.2h4.1M324.4 42.7h4M324.4 41.2h4M334.5 42.7h4.1M334.5 41.2h4.1M373.9 42.7h4.1M373.9 41.2h4.1"/>
<path d="M382.8 42.7h4M382.8 41.2h4M391.7 42.7h4M391.7 41.2h4M377.7 145.6h4.1M377.7 144.1h4.1M385.3 145.6h4.1M385.3 144.1h4.1M146.6 187.2v4.1M146.6 193.6v4M148.1 187.2v4.1M148.1 193.6v4"/>
<path d="M381.5 209.1h4.1M381.5 207.6h4.1M326.9 235.7h4.1M326.9 234.2h4.1M347.2 235.7h4.1M347.2 234.2h4.1M34.8 268.8h4.1M34.8 267.2h4.1"/>
</g>
<path d="M165.4 80.9l.6-.6v.6z" fill="#000" stroke="#000" stroke-width=".19"/>
<g font-size="4.2">
<text x="19" y="18.8">DSP (ADAU1466,ADAU1462,ADAU1452,ADAU1451,ADAU1450)</text>
<text x="29.2" y="96.9">Slave control port</text>
<text x="29.2" y="106.5">SPI</text>
<text x="306.1" y="109">SPI EEPROM</text>
<text x="316.2" y="201.7">Master Clock - Two Options</text>
<text x="16.5" y="224.6">Selfboot Jumper</text>
</g>
<g font-size="2.8">
<text x="25.9" y="46.8">+</text>
<text x="301" y="277.3">Title: uDSP</text>
</g>
<g font-size="2.1">
<text x="257.4" y="26.5">IOVDD</text>
<text x="337" y="26.5">PVDD</text>
<text x="394" y="26.5">AVDD</text>
<text x="99.4" y="32.8">DVDD</text>
<text x="221.7" y="60.6">GNDD</text>
<text x="306.8" y="60.6">GNDD</text>
<text x="372.8" y="60.6">GNDD</text>
<text x="24.8" y="66.9">GNDD</text>
<text x="164.8" y="74.1" transform="rotate(-90 164.8 74.1)">IOVDD</text>
<text x="157.3" y="81.9">TR201</text>
<text x="187.7" y="79.7" transform="rotate(-90 187.7 79.7)">DVDD</text>
<text x="200.4" y="80.4" transform="rotate(-90 200.4 80.4)">IOVDD</text>
<text x="213.1" y="83.4" transform="rotate(-90 213.1 83.4)">PVDD</text>
<text x="218.2" y="83.5" transform="rotate(-90 218.2 83.5)">AVDD</text>
<text x="149.1" y="84.6">NJT4030PT3G</text>
<text x="164.8" y="95.3" transform="rotate(-90 164.8 95.3)">DVDD</text>
<text x="29.2" y="100.1">Used for external control and programming.</text>
<text x="149.5" y="104.9">ADAU_SPDIF_RX</text>
<text x="234.2" y="104.9">ADAU_SPDIF_TX</text>
<text x="29.7" y="112.6">SPI_SCLK</text>
<text x="30.1" y="110">SPI_MISO</text>
<text x="72.6" y="111.5">SCLK_SCL</text>
<text x="72.7" y="109">MISO_SDA</text>
<text x="150.9" y="112.6">ADCIN_LRCLK0</text>
<text x="152.1" y="110">ADCIN_BCLK0</text>
<text x="234.2" y="110">DACOUT_LRCLK0</text>
<text x="234.2" y="112.6">DACOUT_BCLK0</text>
<text x="306.1" y="111.7">Connects to master serial port</text>
<text x="30.1" y="115.1">SPI_MOSI</text>
<text x="32.7" y="117.6">SPI_SS</text>
<text x="69.9" y="114.1">MOSI_ADDR1</text>
<text x="72.5" y="116.6">SS_ADDR0</text>
<text x="150.7" y="115.1">ADCIN_SDATA0</text>
<text x="152.1" y="117.6">ADCIN_BCLK1</text>
<text x="234.2" y="115.1">DACOUT_SDATA0</text>
<text x="234.2" y="117.6">DACOUT_LRCLK1</text>
<text x="306.1" y="114.1">Fit an EEPROM such as the 24AA1024 to allow selfboot operation</text>
<text x="150.7" y="122.7">ADCIN_SDATA1</text>
<text x="150.9" y="120.2">ADCIN_LRCLK1</text>
<text x="152.1" y="125.3">ADCIN_BCLK2</text>
<text x="234.2" y="120.2">DACOUT_BCLK1</text>
<text x="234.2" y="122.7">DACOUT_SDATA1</text>
<text x="234.2" y="125.3">DACOUT_LRCLK2</text>
<text x="150.7" y="130.3">ADCIN_SDATA2</text>
<text x="150.9" y="127.8">ADCIN_LRCLK2</text>
<text x="234.2" y="127.8">DACOUT_BCLK2</text>
<text x="234.2" y="130.3">DACOUT_SDATA2</text>
<text x="150.7" y="138">ADCIN_SDATA3</text>
<text x="150.9" y="135.4">ADCIN_LRCLK3</text>
<text x="152.1" y="132.9">ADCIN_BCLK3</text>
<text x="234.2" y="132.9">DACOUT_LRCLK3</text>
<text x="234.2" y="135.4">DACOUT_BCLK3</text>
<text x="234.2" y="138">DACOUT_SDATA3</text>
<text x="343" y="135.5">M95M01-RMN6TP</text>
<text x="346.5" y="133.2">U202</text>
<text x="153.6" y="143">AUXADC_IN1</text>
<text x="245.6" y="142">M_MISO</text>
<text x="262.9" y="138.2">Master Control Port Output - SPI</text>
<text x="264.2" y="142">M_MISO</text>
<text x="281.2" y="143">SPI_M_MISO</text>
<text x="306.1" y="138.2">M_SS1</text>
<text x="306.1" y="140.8">M_MISO</text>
<text x="365.9" y="143.3">M_SCLK</text>
<text x="153.6" y="145.6">AUXADC_IN2</text>
<text x="153.6" y="148.1">AUXADC_IN3</text>
<text x="245.3" y="144.6">M_SCLK</text>
<text x="245.6" y="147.1">M_MOSI</text>
<text x="247" y="149.6">M_SS1</text>
<text x="264.2" y="147.1">M_MOSI</text>
<text x="264.2" y="144.6">M_SCLK</text>
<text x="264.2" y="149.6">M_SS1</text>
<text x="281.2" y="145.6">SPI_M_CLK</text>
<text x="281.2" y="148.1">SPI_M_MOSI</text>
<text x="366.3" y="145.8">M_MOSI</text>
<text x="153.6" y="150.7">AUXADC_IN4</text>
<text x="153.6" y="153.2">AUXADC_IN5</text>
<text x="153.6" y="155.7">AUXADC_IN6</text>
<text x="245" y="154.7">M_MUTE</text>
<text x="247" y="152.2">M_SS2</text>
<text x="264.2" y="152.2">M_SS2</text>
<text x="264.2" y="154.7">M_MUTE</text>
<text x="281.2" y="153.2">SPI_M_CS2</text>
<text x="281.2" y="155.7">SPI_M_MUTE</text>
<text x="281.2" y="150.7">SPI_M_CS1</text>
<text x="332.2" y="153.3">GNDD</text>
<text x="157.5" y="159.8">SELFBOOT</text>
<text x="192.6" y="157.1">ADAU1452WBCPZ</text>
<text x="198.1" y="159.6">U201</text>
<text x="250.2" y="158.5">1</text>
<text x="250.2" y="161.1">1</text>
<text x="376.6" y="158.4">GNDD GNDD</text>
<text x="141.8" y="163.4">DSP_RESET</text>
<text x="157.5" y="162.3">DSP_RESET</text>
<text x="157.5" y="166.2">MISO_SDA</text>
<text x="231.1" y="164.9">MCLK_ADAU</text>
<text x="157.5" y="168.7">SCLK_SCL</text>
<text x="157.5" y="171.2">MOSI_ADDR1</text>
<text x="157.5" y="173.8">SS_ADDR0</text>
<text x="230" y="168.7">XTALOUT</text>
<text x="232.4" y="172.5">XTALIN</text>
<text x="271" y="176.1">MCLK</text>
<text x="132.1" y="189">PVDD</text>
<text x="179.8" y="202.8">GNDD</text>
<text x="167.6" y="206.9">U201 can be ADAU1466, ADAU1462, ADUA1452, ADAU1451, or ADAU1450.</text>
<text x="167.6" y="209.3">SPDIF is not support on the ADAU1450.</text>
<text x="316.2" y="205.5">Standard Crystal</text>
<text x="364.5" y="205.5">External Clock</text>
<text x="316.2" y="214.4">XTALOUT</text>
<text x="393.8" y="215.7">3</text>
<text x="393.8" y="213.1">4</text>
<text x="316.2" y="218.2">XTALIN</text>
<text x="330.2" y="220.6">24M576</text>
<text x="393.8" y="220.8">1</text>
<text x="393.8" y="218.2">2</text>
<text x="16.5" y="227.4">Leave JP201 open for selfboot.</text>
<text x="330.3" y="223.1">X201</text>
<text x="16.5" y="229.8">Short JP201 to disable self boot and program the EEPROM.</text>
<text x="16.5" y="232.2">Short JP201 to use SPI external control instead of selfboot.</text>
<text x="385.5" y="229.5">GNDD</text>
<text x="336" y="239.6">GNDD</text>
<text x="325.8" y="246">GNDD</text>
<text x="346.1" y="246">GNDD</text>
<text x="374.1" y="243.4">GNDD</text>
<text x="301" y="255.8">Copyright Paul Janicki 2019</text>
<text x="25.5" y="260.1">1</text>
<text x="25.5" y="262.7">2</text>
<text x="39.2" y="260.1">SELFBOOT</text>
<text x="301" y="261.8">is distributed WITHOUT ANY EXPRESS OR IMPLIED WARRANTY, INCLUDING OF</text>
<text x="301" y="258.8">Licensed under the TAPR Open Hardware License (www.tapr.org/OHL). This documentation</text>
<text x="301" y="267.8">Open Hardware DSP Platform - www.ohdsp.org</text>
<text x="301" y="264.8">MERCHANTABILITY, SATISFACTORY QUALITY AND FITNESS FOR A PARTICULAR PURPOSE.</text>
<text x="301" y="273.5">File: ADAU1452.sch</text>
<text x="301" y="270.8">Sheet: /DSP/</text>
<text x="27.4" y="280.3">GNDD</text>
<text x="301" y="280.9">Size: A3</text>
<text x="323" y="280.9">Date: 2019-04-02</text>
<text x="386" y="280.9">Rev: 1.1</text>
<text x="301" y="283.7">KiCad E.D.A. kicad (5.1.0)-1</text>
<text x="386" y="283.7">Id: 2/6</text>
</g>
<g font-size="1.8">
<text x="35" y="11.7">1</text>
<text x="85" y="11.7">2</text>
<text x="135" y="11.7">3</text>
<text x="185" y="11.7">4</text>
<text x="235" y="11.7">5</text>
<text x="285" y="11.7">6</text>
<text x="335" y="11.7">7</text>
<text x="385" y="11.7">8</text>
<text x="222.7" y="20">+3V3</text>
<text x="291.3" y="20">+3V3</text>
<text x="354.8" y="20">+3V3</text>
<text x="82.7" y="26.8">PWR_FLAG</text>
<text x="94.8" y="26.8">+1V2</text>
<text x="10.4" y="35.7">A</text>
<text x="408.4" y="35.7">A</text>
<text x="29.6" y="46.4">C201</text>
<text x="29.5" y="51.5">22u</text>
<text x="29.6" y="53.7">6V3</text>
<text x="164.8" y="79.3" transform="rotate(-90 164.8 79.3)">3</text>
<text x="168" y="82.3">1</text>
<text x="10.4" y="85.7">B</text>
<text x="164.8" y="86.9" transform="rotate(-90 164.8 86.9)">2</text>
<text x="408.4" y="85.7">B</text>
<text x="182.6" y="90.7" transform="rotate(-90 182.6 90.7)">3</text>
<text x="187.7" y="91.2" transform="rotate(-90 187.7 91.2)">20</text>
<text x="190.2" y="91.2" transform="rotate(-90 190.2 91.2)">35</text>
<text x="192.8" y="91.2" transform="rotate(-90 192.8 91.2)">53</text>
<text x="195.3" y="91.2" transform="rotate(-90 195.3 91.2)">71</text>
<text x="200.4" y="90.7" transform="rotate(-90 200.4 90.7)">2</text>
<text x="202.9" y="91.2" transform="rotate(-90 202.9 91.2)">18</text>
<text x="205.5" y="91.2" transform="rotate(-90 205.5 91.2)">38</text>
<text x="208" y="91.2" transform="rotate(-90 208 91.2)">56</text>
<text x="213.1" y="91.2" transform="rotate(-90 213.1 91.2)">15</text>
<text x="218.2" y="90.7" transform="rotate(-90 218.2 90.7)">7</text>
<text x="183.5" y="101.6" transform="rotate(-90 183.5 101.6)">VDRIVE</text>
<text x="188.6" y="100" transform="rotate(-90 188.6 100)">DVDD</text>
<text x="191.1" y="100" transform="rotate(-90 191.1 100)">DVDD</text>
<text x="193.7" y="100" transform="rotate(-90 193.7 100)">DVDD</text>
<text x="196.2" y="100" transform="rotate(-90 196.2 100)">DVDD</text>
<text x="201.3" y="100.6" transform="rotate(-90 201.3 100.6)">IOVDD</text>
<text x="203.8" y="100.6" transform="rotate(-90 203.8 100.6)">IOVDD</text>
<text x="206.4" y="100.6" transform="rotate(-90 206.4 100.6)">IOVDD</text>
<text x="208.9" y="100.6" transform="rotate(-90 208.9 100.6)">IOVDD</text>
<text x="214" y="99.9" transform="rotate(-90 214 99.9)">PVDD</text>
<text x="219.1" y="100" transform="rotate(-90 219.1 100)">AVDD</text>
<text x="174.8" y="103.9">4</text>
<text x="180.1" y="104.8">SPDIFIN</text>
<text x="212.3" y="104.8">SPDIFOUT</text>
<text x="225.6" y="103.9">5</text>
<text x="174.3" y="109">57</text>
<text x="174.3" y="111.5">58</text>
<text x="180.1" y="109.9">BCLK_IN0</text>
<text x="180.1" y="112.4">LRCLK_IN0/MP10</text>
<text x="205.4" y="109.9">LRCLK_OUT0/MP4</text>
<text x="210.6" y="112.4">BCLK_OUT0</text>
<text x="225.1" y="109">39</text>
<text x="225.1" y="111.5">40</text>
<text x="174.3" y="114.1">59</text>
<text x="174.3" y="116.6">60</text>
<text x="174.3" y="119.2">61</text>
<text x="180.1" y="115">SDATA_IN0</text>
<text x="180.1" y="117.5">BCLK_IN1</text>
<text x="205.4" y="117.5">LRCLK_OUT1/MP5</text>
<text x="209.4" y="115">SDATA_OUT0</text>
<text x="225.1" y="114.1">41</text>
<text x="225.1" y="116.6">42</text>
<text x="225.1" y="119.2">43</text>
<text x="328.1" y="117.8">+3V3</text>
<text x="174.3" y="121.7">62</text>
<text x="174.3" y="124.2">65</text>
<text x="180.1" y="120.1">LRCLK_IN1/MP11</text>
<text x="180.1" y="122.6">SDATA_IN1</text>
<text x="180.1" y="125.1">BCLK_IN2</text>
<text x="205.4" y="125.1">LRCLK_OUT2/MP8</text>
<text x="209.4" y="122.6">SDATA_OUT1</text>
<text x="210.6" y="120.1">BCLK_OUT1</text>
<text x="225.1" y="121.7">44</text>
<text x="225.1" y="124.2">47</text>
<text x="174.3" y="126.8">66</text>
<text x="174.3" y="129.3">67</text>
<text x="174.3" y="131.9">68</text>
<text x="180.1" y="127.7">LRCLK_IN2/MP12</text>
<text x="180.1" y="130.2">SDATA_IN2</text>
<text x="209.4" y="130.2">SDATA_OUT2</text>
<text x="210.6" y="127.7">BCLK_OUT2</text>
<text x="225.1" y="126.8">48</text>
<text x="225.1" y="129.3">49</text>
<text x="225.1" y="131.9">50</text>
<text x="10.4" y="135.7">C</text>
<text x="174.3" y="134.4">69</text>
<text x="174.3" y="136.9">70</text>
<text x="180.1" y="132.8">BCLK_IN3</text>
<text x="180.1" y="135.3">LRCLK_IN3/MP13</text>
<text x="180.1" y="137.8">SDATA_IN3</text>
<text x="205.4" y="132.8">LRCLK_OUT3/MP9</text>
<text x="209.4" y="137.8">SDATA_OUT3</text>
<text x="210.6" y="135.3">BCLK_OUT3</text>
<text x="225.1" y="134.4">51</text>
<text x="225.1" y="136.9">52</text>
<text x="408.4" y="135.7">C</text>
<text x="174.8" y="142">8</text>
<text x="180.1" y="142.9">AUXADC0</text>
<text x="203.5" y="142.9">SDA_M/MISO_M/MP3</text>
<text x="225.1" y="142">29</text>
<text x="342.4" y="138.2">1</text>
<text x="342.4" y="140.8">2</text>
<text x="342.4" y="143.3">3</text>
<text x="346.5" y="139.1">CS</text>
<text x="346.5" y="141.6">SO</text>
<text x="352.1" y="141.6">HOLD</text>
<text x="354" y="139.1">Vcc</text>
<text x="360.2" y="143.3">6</text>
<text x="360.2" y="140.8">7</text>
<text x="360.2" y="138.2">8</text>
<text x="174.3" y="147.1">10</text>
<text x="174.3" y="149.6">11</text>
<text x="174.8" y="144.6">9</text>
<text x="180.1" y="148">AUXADC2</text>
<text x="180.1" y="145.5">AUXADC1</text>
<text x="203.4" y="145.5">SCL_M/SCLK_M/MP2</text>
<text x="210.1" y="148">MOSI_M/MP1</text>
<text x="225.1" y="149.6">26</text>
<text x="225.1" y="147.1">27</text>
<text x="225.1" y="144.6">28</text>
<text x="342.4" y="145.8">4</text>
<text x="346.5" y="144.2">WP</text>
<text x="346.5" y="146.7">Vss</text>
<text x="353.4" y="144.2">SCK</text>
<text x="355.4" y="146.7">SI</text>
<text x="360.2" y="145.8">5</text>
<text x="174.3" y="152.2">12</text>
<text x="174.3" y="154.7">13</text>
<text x="180.1" y="150.5">AUXADC3</text>
<text x="180.1" y="153.1">AUXADC4</text>
<text x="180.1" y="155.6">AUXADC5</text>
<text x="212.3" y="150.5">SS_M/MP0</text>
<text x="217.6" y="155.6">MP6</text>
<text x="217.6" y="153.1">MP7</text>
<text x="225.1" y="154.7">45</text>
<text x="225.1" y="152.2">46</text>
<text x="174.3" y="159.8">34</text>
<text x="180.1" y="160.7">SELFBOOT</text>
<text x="215.1" y="162">THD_M</text>
<text x="215.4" y="159.4">THD_P</text>
<text x="225.1" y="161.1">63</text>
<text x="225.1" y="158.5">64</text>
<text x="174.3" y="162.3">24</text>
<text x="174.3" y="166.2">30</text>
<text x="180.1" y="163.2">RESET</text>
<text x="180.1" y="167">MISO/SDA</text>
<text x="213.9" y="165.8">CLKOUT</text>
<text x="225.1" y="164.9">23</text>
<text x="174.3" y="168.7">31</text>
<text x="174.3" y="171.2">32</text>
<text x="174.3" y="173.8">33</text>
<text x="180.1" y="169.6">SCLK/SCL</text>
<text x="180.1" y="172.1">MOSI/ADDR1</text>
<text x="209.2" y="173.4">XTALIN/MCLK</text>
<text x="212.9" y="169.6">XTALOUT</text>
<text x="225.1" y="172.5">21</text>
<text x="225.1" y="168.7">22</text>
<text x="174.3" y="177.6">16</text>
<text x="180.1" y="178.5">PLLFILT</text>
<text x="180.1" y="174.7">SS/ADDR0</text>
<text x="10.4" y="185.7">D</text>
<text x="408.4" y="185.7">D</text>
<text x="183.5" y="187" transform="rotate(-90 183.5 187)">EP</text>
<text x="187.3" y="187" transform="rotate(-90 187.3 187)">DGND</text>
<text x="189.9" y="187" transform="rotate(-90 189.9 187)">DGND</text>
<text x="192.4" y="187" transform="rotate(-90 192.4 187)">DGND</text>
<text x="194.9" y="187" transform="rotate(-90 194.9 187)">DGND</text>
<text x="197.5" y="187" transform="rotate(-90 197.5 187)">DGND</text>
<text x="200" y="187" transform="rotate(-90 200 187)">DGND</text>
<text x="202.6" y="187" transform="rotate(-90 202.6 187)">DGND</text>
<text x="205.1" y="187" transform="rotate(-90 205.1 187)">DGND</text>
<text x="207.6" y="187" transform="rotate(-90 207.6 187)">DGND</text>
<text x="212.7" y="187" transform="rotate(-90 212.7 187)">PGND</text>
<text x="217.8" y="187" transform="rotate(-90 217.8 187)">AGND</text>
<text x="182.6" y="193.5" transform="rotate(-90 182.6 193.5)">EP1</text>
<text x="186.4" y="192.3" transform="rotate(-90 186.4 192.3)">1</text>
<text x="189" y="192.8" transform="rotate(-90 189 192.8)">17</text>
<text x="191.5" y="192.8" transform="rotate(-90 191.5 192.8)">19</text>
<text x="194.1" y="192.8" transform="rotate(-90 194.1 192.8)">25</text>
<text x="196.6" y="192.8" transform="rotate(-90 196.6 192.8)">36</text>
<text x="199.1" y="192.8" transform="rotate(-90 199.1 192.8)">37</text>
<text x="201.7" y="192.8" transform="rotate(-90 201.7 192.8)">54</text>
<text x="204.2" y="192.8" transform="rotate(-90 204.2 192.8)">55</text>
<text x="206.8" y="192.8" transform="rotate(-90 206.8 192.8)">72</text>
<text x="211.8" y="192.8" transform="rotate(-90 211.8 192.8)">14</text>
<text x="216.9" y="192.3" transform="rotate(-90 216.9 192.3)">6</text>
<text x="386.5" y="197.8">+3V3</text>
<text x="10.4" y="235.7">E</text>
<text x="28.4" y="237.2">+3V3</text>
<text x="408.4" y="235.7">E</text>
<text x="10.5" y="285.7">F</text>
<text x="35" y="286.7">1</text>
<text x="85" y="286.7">2</text>
<text x="135" y="286.7">3</text>
<text x="185" y="286.7">4</text>
<text x="235" y="286.7">5</text>
<text x="285" y="286.7">6</text>
<text x="335" y="286.7">7</text>
<text x="385" y="286.7">8</text>
<text x="408.5" y="285.7">F</text>
</g>
<g font-size="1.4">
<text x="300.6" y="24.6">R214</text>
<text x="301.9" y="27">1</text>
<text x="364.1" y="24.6">R222</text>
<text x="365.4" y="27">1</text>
<text x="225.1" y="40">C214</text>
<text x="234" y="40">C215</text>
<text x="244.2" y="40">C216</text>
<text x="254.4" y="40">C217</text>
<text x="264.5" y="40">C218</text>
<text x="310.2" y="40">C219</text>
<text x="326.7" y="40">C221</text>
<text x="336.9" y="40">C225</text>
<text x="376.3" y="40">C228</text>
<text x="385.2" y="40">C231</text>
<text x="394.1" y="40">C233</text>
<text x="44.8" y="46.3">C203</text>
<text x="53.7" y="46.3">C204</text>
<text x="60" y="46.3">C205</text>
<text x="68.9" y="46.3">C206</text>
<text x="75.3" y="46.3">C207</text>
<text x="84.2" y="46.3">C208</text>
<text x="90.5" y="46.3">C209</text>
<text x="99.4" y="46.3">C210</text>
<text x="105.8" y="46.3">C211</text>
<text x="225.2" y="46.3">10V</text>
<text x="225.3" y="44.7">10u</text>
<text x="234.3" y="46.4">50V</text>
<text x="234.3" y="44.7">100n</text>
<text x="244.4" y="46.4">50V</text>
<text x="244.5" y="44.7">100n</text>
<text x="254.6" y="46.4">50V</text>
<text x="254.6" y="44.7">100n</text>
<text x="264.8" y="46.4">50V</text>
<text x="264.8" y="44.7">100n</text>
<text x="310.5" y="46.4">50V</text>
<text x="310.5" y="44.7">100p</text>
<text x="326.9" y="44.7">10u</text>
<text x="327" y="46.4">10V</text>
<text x="337.2" y="46.4">50V</text>
<text x="337.2" y="44.7">100n</text>
<text x="376.5" y="46.4">50V</text>
<text x="376.6" y="44.7">100p</text>
<text x="385.3" y="44.7">10u</text>
<text x="385.4" y="46.4">10V</text>
<text x="394.3" y="46.4">50V</text>
<text x="394.3" y="44.7">100n</text>
<text x="45.1" y="52.8">50V</text>
<text x="45.1" y="51">100n</text>
<text x="53.9" y="52.8">50V</text>
<text x="54" y="51">100n</text>
<text x="60.2" y="51">10n</text>
<text x="60.3" y="52.8">50V</text>
<text x="69.2" y="52.8">50V</text>
<text x="69.2" y="51">100n</text>
<text x="75.5" y="51">10n</text>
<text x="75.5" y="52.8">50V</text>
<text x="84.4" y="52.8">50V</text>
<text x="84.5" y="51">100n</text>
<text x="90.7" y="51">10n</text>
<text x="90.8" y="52.8">50V</text>
<text x="99.7" y="52.8">50V</text>
<text x="99.7" y="51">100n</text>
<text x="105.9" y="51">10n</text>
<text x="106" y="52.8">50V</text>
<text x="225.2" y="48.2">X5R</text>
<text x="234.2" y="48.2">X7R</text>
<text x="234.4" y="50">0603</text>
<text x="244.4" y="48.2">X7R</text>
<text x="244.5" y="50">0603</text>
<text x="254.6" y="48.2">X7R</text>
<text x="254.7" y="50">0603</text>
<text x="264.7" y="48.2">X7R</text>
<text x="264.8" y="50">0603</text>
<text x="310.5" y="48.2">NP0</text>
<text x="326.9" y="48.2">X5R</text>
<text x="337.1" y="48.2">X7R</text>
<text x="337.2" y="50">0603</text>
<text x="376.5" y="48.2">NP0</text>
<text x="385.4" y="48.2">X5R</text>
<text x="394.3" y="48.2">X7R</text>
<text x="394.4" y="50">0603</text>
<text x="45" y="54.6">X7R</text>
<text x="45.1" y="56.3">0603</text>
<text x="53.9" y="54.6">X7R</text>
<text x="54" y="56.3">0603</text>
<text x="60.2" y="54.6">X7R</text>
<text x="60.4" y="56.3">0603</text>
<text x="69.1" y="54.6">X7R</text>
<text x="69.3" y="56.3">0603</text>
<text x="75.5" y="54.6">X7R</text>
<text x="75.6" y="56.3">0603</text>
<text x="84.4" y="54.6">X7R</text>
<text x="84.5" y="56.3">0603</text>
<text x="90.7" y="54.6">X7R</text>
<text x="90.9" y="56.3">0603</text>
<text x="99.6" y="54.6">X7R</text>
<text x="99.7" y="56.3">0603</text>
<text x="106" y="54.6">X7R</text>
<text x="106.1" y="56.3">0603</text>
<text x="173.6" y="74.3">R207</text>
<text x="174.3" y="77">1K</text>
<text x="54.2" y="113.6">R204</text>
<text x="54.2" y="111.1">R203</text>
<text x="54.2" y="108.5">R202</text>
<text x="62.7" y="110">22</text>
<text x="63.1" y="112.5">0</text>
<text x="54.2" y="116.2">R205</text>
<text x="63.1" y="117.6">0</text>
<text x="63.1" y="115.1">0</text>
<text x="330.9" y="130.9" transform="rotate(-90 330.9 130.9)">10K</text>
<text x="334.7" y="130.7" transform="rotate(-90 334.7 130.7)">N/F</text>
<text x="338.6" y="130.9" transform="rotate(-90 338.6 130.9)">10K</text>
<text x="329.5" y="137.6" transform="rotate(-90 329.5 137.6)">R217</text>
<text x="333.3" y="137.6" transform="rotate(-90 333.3 137.6)">R218</text>
<text x="337.1" y="137.6" transform="rotate(-90 337.1 137.6)">R220</text>
<text x="367.8" y="132.2" transform="rotate(-90 367.8 132.2)">10K</text>
<text x="370.1" y="132.5" transform="rotate(-90 370.1 132.5)">R223</text>
<text x="315.8" y="140.3">R216</text>
<text x="324.3" y="141.7">22</text>
<text x="380.1" y="142.8">C229</text>
<text x="387.7" y="142.8">C232</text>
<text x="228.2" y="144.1">R208</text>
<text x="228.2" y="146.6">R209</text>
<text x="228.2" y="149.2">R210</text>
<text x="236.7" y="145.6">22</text>
<text x="236.7" y="148.1">22</text>
<text x="380.3" y="149.3">50V</text>
<text x="380.4" y="147.5">100n</text>
<text x="387.9" y="147.5">10u</text>
<text x="388" y="149.3">10V</text>
<text x="228.2" y="151.7">R211</text>
<text x="228.2" y="154.3">R212</text>
<text x="236.7" y="150.6">22</text>
<text x="236.7" y="153.2">22</text>
<text x="236.7" y="155.7">22</text>
<text x="380.3" y="151.1">X7R</text>
<text x="380.4" y="152.9">0603</text>
<text x="387.9" y="151.1">X5R</text>
<text x="255.1" y="159.3">TP201</text>
<text x="255.1" y="161.9">TP202</text>
<text x="256.1" y="173.3">R213</text>
<text x="257" y="176">22</text>
<text x="145.3" y="188.9" transform="rotate(-90 145.3 188.9)">C212</text>
<text x="150" y="188.7" transform="rotate(-90 150 188.7)">5n6</text>
<text x="151.8" y="188.7" transform="rotate(-90 151.8 188.7)">50V</text>
<text x="153.6" y="188.7" transform="rotate(-90 153.6 188.7)">X7R</text>
<text x="155.4" y="188.6" transform="rotate(-90 155.4 188.6)">0603</text>
<text x="159.6" y="187.3">R206</text>
<text x="160.1" y="190">4k3</text>
<text x="145.3" y="195.3" transform="rotate(-90 145.3 195.3)">C213</text>
<text x="150" y="195" transform="rotate(-90 150 195)">150p</text>
<text x="151.8" y="195" transform="rotate(-90 151.8 195)">50V</text>
<text x="153.6" y="195.1" transform="rotate(-90 153.6 195.1)">C0G</text>
<text x="155.4" y="194.9" transform="rotate(-90 155.4 194.9)">0603</text>
<text x="159.7" y="192.4">0603</text>
<text x="383.9" y="206.3">C230</text>
<text x="327.3" y="214">R219</text>
<text x="335.4" y="215.4">100</text>
<text x="384.1" y="214.6">X7R</text>
<text x="384.1" y="212.8">50V</text>
<text x="384.2" y="211">100n</text>
<text x="355.2" y="217.8">R221</text>
<text x="363.3" y="219.2">N/F</text>
<text x="384.2" y="216.4">0603</text>
<text x="397.8" y="224">CONN_4x1</text>
<text x="397.9" y="226.6">P201</text>
<text x="329.3" y="233">C222</text>
<text x="349.6" y="233">C227</text>
<text x="377.9" y="229.8" transform="rotate(-90 377.9 229.8)">N/F</text>
<text x="329.5" y="237.7">33p</text>
<text x="329.5" y="239.5">25V</text>
<text x="349.8" y="237.7">33p</text>
<text x="349.9" y="239.5">25V</text>
<text x="376.5" y="237.9" transform="rotate(-90 376.5 237.9)">R225</text>
<text x="329.4" y="241.3">C0G</text>
<text x="329.6" y="243">0603</text>
<text x="349.8" y="241.3">C0G</text>
<text x="349.9" y="243">0603</text>
<text x="30.8" y="249.8" transform="rotate(-90 30.8 249.8)">1K</text>
<text x="33.5" y="250.6" transform="rotate(-90 33.5 250.6)">R201</text>
<text x="17.1" y="266.3" transform="rotate(-90 17.1 266.3)">JP201</text>
<text x="18.5" y="265" transform="rotate(-90 18.5 265)">CONN_2x1</text>
<text x="37.2" y="266">C220</text>
<text x="37.4" y="270.7">10n</text>
<text x="37.4" y="274.3">X7R</text>
<text x="37.4" y="272.5">50V</text>
<text x="37.5" y="276.1">0603</text>
</g>
</svg>
